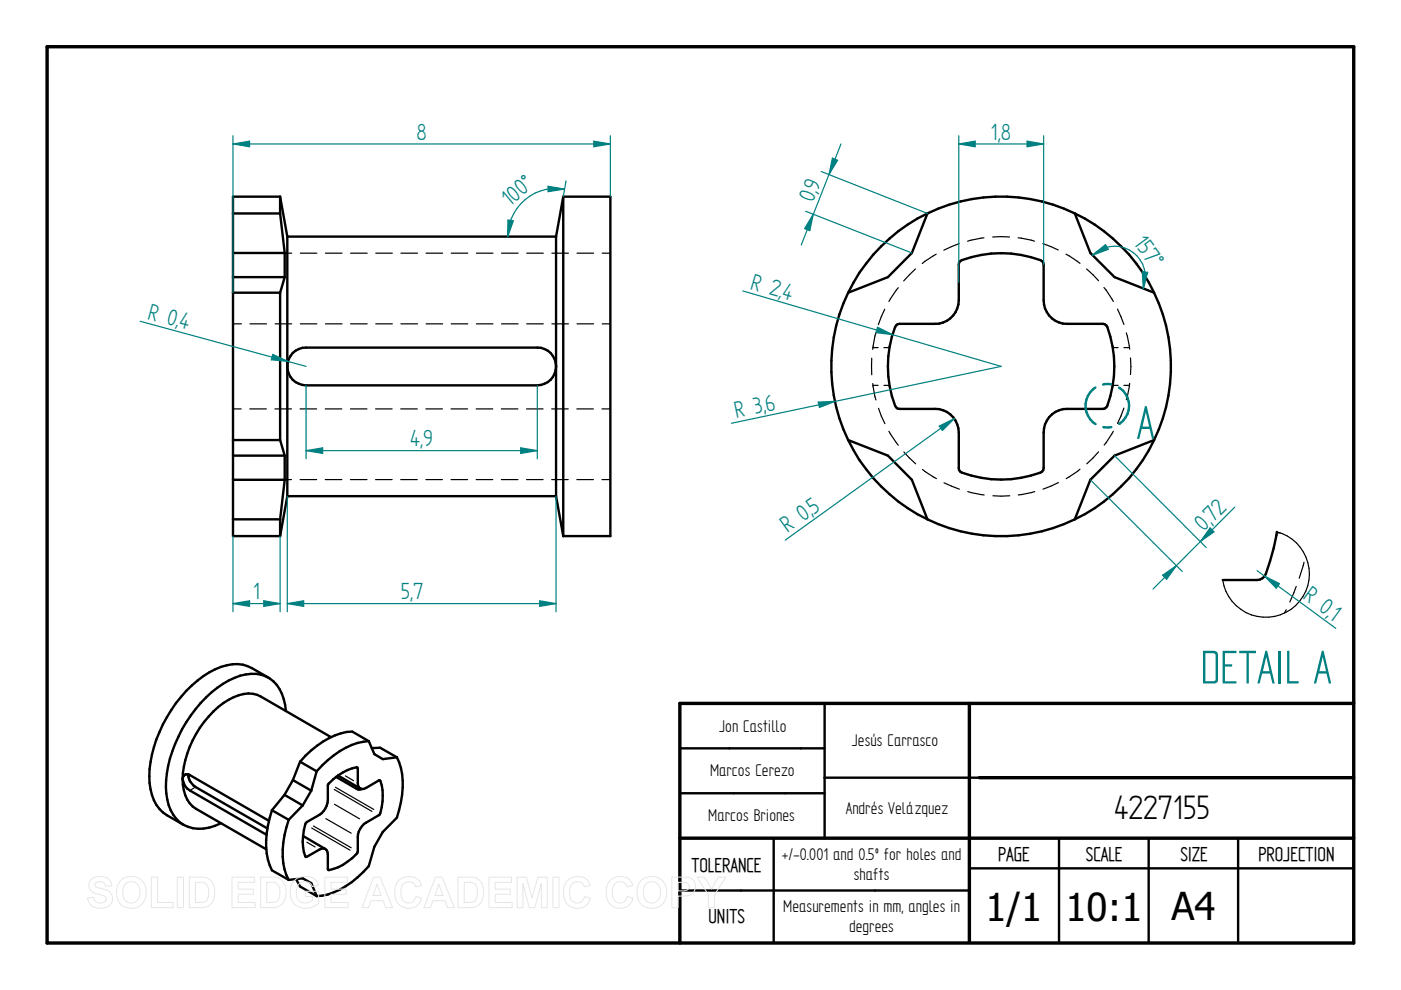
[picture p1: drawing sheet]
<svg xmlns="http://www.w3.org/2000/svg" width="297mm" height="210mm" viewBox="0 0 297 210" stroke-linecap="round" stroke-linejoin="round" font-family="sans-serif">
<path d="M10 9.9h277v190h-277zM205.5 149.1v50.5M287 149.1h-142.9v50.8M144.1 177.7h142.9M207.6 164.9h79.4" fill="none" stroke="#000" stroke-width=".72"/>
<g fill="none" stroke="#000" stroke-width=".51">
<path d="M49.4 45.3v13.5M49.4 58.8v34.5M49.4 53.6h11M49.4 58.8h11M49.4 45.3h10M59.4 45.3l1 8.3M59.4 41.7h-10v3.6M59.4 41.7v3.6M59.4 41.7l1.5 8.5M60.4 53.6v5.2M60.4 58.8l-1 3.3M60.9 50.2v55"/>
<path d="M60.9 50.2h57M117.9 50.2v55M119.4 41.7h10v72h-10M119.4 41.7l-1.5 8.5M119.4 41.7v72M196.6 45.3a35.9 35.9 0 0 1 31.3 0M196.6 45.3a36.2 36.2 0 0 0-16.8 16.8M196.6 45.3l-3.3 8.3-5 5.2-8.5 3.3M203.6 55.4a23.1 23.1 0 0 1 17.3 0l.4 .7v7.6a4.9 4.9 0 0 0 5 5h7.5l.8 .3a23.1 23.1 0 0 1 0 17.4l-.8 .3h-7.5a4.9 4.9 0 0 0-5 5v7.5l-.4 .8a23.1 23.1 0 0 1-17.3 0l-.3-.3v-.5v-7.5a5 5 0 0 0-5.1-5h-7.5l-.7-.3a22.6 22.6 0 0 1 0-17.4l.7-.3h7.5a5 5 0 0 0 5.1-5v-7.6v-.4zM227.9 45.3a36.2 36.2 0 0 1 16.8 16.8M227.9 45.3l3.3 8.3 5.1 5.2 8.4 3.3M49.4 62.1h10"/>
<path d="M59.4 62.1v31.2M62.1 74.8a4.1 4.1 0 0 1 2.8-1.1h49a4 4 0 0 1 4 4 4 4 0 0 1-4 4h-49a4 4 0 0 1-3.7-2.5 4 4 0 0 1 .9-4.4zM179.8 62.1a35.9 35.9 0 0 0 0 31.2M244.7 62.1a35.9 35.9 0 0 1 0 31.2M49.4 93.3v8.4M49.4 96.6h11M49.4 93.3h10M59.4 93.3l1 3.3M60.4 96.6v5.1M179.8 93.3a36.2 36.2 0 0 0 16.8 16.8M179.8 93.3l8.5 3.3 5 5.1 3.3 8.4M244.7 93.3a36.2 36.2 0 0 1-16.8 16.8"/>
<path d="M244.7 93.3l-8.4 3.3-5.1 5.1-3.3 8.4M49.4 101.7v12h10M49.4 101.7h11M49.4 110.1h10M59.4 110.1v3.6M60.4 101.7l-1 8.4M60.9 105.2l-1.5 8.5M60.9 105.2h57M117.9 105.2l1.5 8.5M227.9 110.1a35.9 35.9 0 0 1-31.3 0M144.1 158.7h30.7M174.8 149.1v28.6"/>
<path d="M144.1 168.2h30.7M164 177.7v22.2M207.6 164.9h-32.8M224.5 177.7v22.2M243.5 177.7v22.2M262.5 177.7v22.2M144.1 188.8h61.4M205.5 184.1h81.5"/>
</g>
<g fill="none" stroke="#000" stroke-width=".25">
<path d="M49.4 53.7h1.8M53 53.7h3.5M58.3 53.7h3.5M63.7 53.7h3.5M69 53.7h3.5M74.3 53.7h3.5M79.7 53.7h3.5M85 53.7h3.5M90.3 53.7h3.5M95.7 53.7h3.5M101 53.7h3.5M106.3 53.7h3.6"/>
<path d="M111.7 53.7h3.5M117 53.7h3.5M122.3 53.7h3.6M127.7 53.7h1.7M194.1 57l-2.5 2.6M198.5 53.9l-3 2M203.4 51.6l-3.3 1.4M208.6 50.4l-3.5 .7M214 50.2h-3.5M215.9 50.4l3.4 .7M221.1 51.6l3.3 1.4M226 53.9l3 1.9"/>
<path d="M230.4 57l2.5 2.5M49.4 68.7h1.8M53 68.7h3.5M58.3 68.7h3.5M60.9 77.6v.1M60.9 77.9v.2M63.7 68.7h3.5M69 68.7h3.5M74.3 68.7h3.5M79.7 68.7h3.5M85 68.7h3.5M90.3 68.7h3.5"/>
<path d="M95.7 68.7h3.5M101 68.7h3.5M106.3 68.7h3.6M111.7 68.7h3.5M117 68.7h3.5M117.9 77.3v.1M117.9 77.6v.2M122.3 68.7h3.6M127.7 68.7h1.7M184.8 75.9v3.6M185 73.7h1.2M185.7 70.6l-.7 3.5"/>
<path d="M187.4 73.7h1.2M187.6 65.6l-1.4 3.2M190.5 61l-2 2.9M234.1 61l1.9 2.9M235.9 73.7h1.2M236.9 65.5l1.4 3.3M238.3 73.7h1.2M238.8 70.6l.7 3.4M239.7 75.9v3.5M49.4 86.7h1.7M53 86.7h3.5M58.3 86.7h3.5"/>
<path d="M63.6 86.7h3.5M69 86.7h3.5M74.3 86.7h3.5M79.6 86.7h3.5M85 86.7h3.5M90.3 86.7h3.5M95.6 86.7h3.5M101 86.7h3.5M106.3 86.7h3.5M111.6 86.7h3.5M117 86.7h3.5M122.3 86.7h3.5"/>
<path d="M127.6 86.7h1.8M185 81.7h1.2M185 81.3l.7 3.5M186.3 86.6l1.3 3.2M187.4 81.7h1.2M188.5 91.4l2 3M191.6 95.8l2.5 2.5M195.6 99.5l2.9 2M229 99.5l-2.9 2M232.9 95.8l-2.5 2.5M235.9 81.7h1.2M236 91.4l-1.9 3"/>
<path d="M238.3 81.7h1.2M238.3 86.5l-1.4 3.3M239.5 81.3l-.7 3.5M49.4 101.7h1.7M53 101.7h3.5M58.3 101.7h3.5M63.6 101.7h3.5M69 101.7h3.5M74.3 101.7h3.5M79.6 101.7h3.5M85 101.7h3.5M90.3 101.7h3.5"/>
<path d="M95.6 101.7h3.5M101 101.7h3.5M106.3 101.7h3.5M111.6 101.7h3.5M117 101.7h3.5M122.3 101.7h3.5M127.6 101.7h1.8M200.1 102.4l3.3 1.3M205.2 104.2l3.5 .7M210.5 105.1h3.6M219.4 104.2l-3.5 .7M224.4 102.3l-3.3 1.4"/>
</g>
<path d="M203.3 28.8v31.1M217.8 29.9l3.5 .6-3.5 .6zM221.3 28.8v27.3" fill="none" stroke="#008080" stroke-width=".25"/>
<path d="M217.8 29.9l3.5 .6-3.5 .6z" fill="#008080"/>
<path d="M203.3 30.5l3.5-.6v1.2z" fill="none" stroke="#008080" stroke-width=".25"/>
<path d="M203.3 30.5l3.5-.6v1.2z" fill="#008080"/>
<path d="M203.3 30.5h18M157.5 61.7l54.8 16M186.1 69.4l3.1 1.6-3.5-.5z" fill="none" stroke="#008080" stroke-width=".25"/>
<path d="M186.1 69.4l3.1 1.6-3.5-.5z" fill="#008080"/>
<path d="M236.3 96.6l19.4 19.5M231.2 101.7l19.5 19.5M256.6 111.9l.8 .9-2.9 2z" fill="none" stroke="#008080" stroke-width=".25"/>
<path d="M256.6 111.9l.8 .9-2.9 2z" fill="#008080"/>
<path d="M246.5 122l2.9-2.1-2 2.9z" fill="none" stroke="#008080" stroke-width=".25"/>
<path d="M246.5 122l2.9-2.1-2 2.9z" fill="#008080"/>
<path d="M174.1 36.4l22.5 8.9M170.8 44.8l22.5 8.8M172.4 45.4l-.7 3.5-1.1-.4zM261.8 107.5l-17.3 17.4" fill="none" stroke="#008080" stroke-width=".25"/>
<path d="M172.4 45.4l-.7 3.5-1.1-.4z" fill="#008080"/>
<path d="M176.5 33.5l1.1 .5-1.8 3z" fill="none" stroke="#008080" stroke-width=".25"/>
<path d="M176.5 33.5l1.1 .5-1.8 3z" fill="#008080"/>
<path d="M178.3 30.5l-8.4 21.4M212.3 77.7l-57.2 12M173.5 85.3l3.5-.2-3.3 1.3z" fill="none" stroke="#008080" stroke-width=".25"/>
<path d="M173.5 85.3l3.5-.2-3.3 1.3z" fill="#008080"/>
<path d="M199.1 90.3l3.2-1.5-2.5 2.5zM202.3 88.8l-35.8 25.7" fill="none" stroke="#008080" stroke-width=".25"/>
<path d="M199.1 90.3l3.2-1.5-2.5 2.5z" fill="#008080"/>
<path d="M242.2 57.6l1.1 .1-.9 3.4z" fill="none" stroke="#008080" stroke-width=".25"/>
<path d="M242.2 57.6l1.1 .1-.9 3.4z" fill="#008080"/>
<path d="M231.6 54.1l2.8-2.2 .6 1z" fill="none" stroke="#008080" stroke-width=".25"/>
<path d="M231.6 54.1l2.8-2.2 .6 1z" fill="#008080"/>
<path d="M231.6 54.1a6.6 6.6 0 0 1 8.3-.8 6.6 6.6 0 0 1 2.5 7.8M266.5 121l16.7 12.2M268.1 122.2l3.2 1.5-.7 1z" fill="none" stroke="#008080" stroke-width=".25"/>
<path d="M232.2 82.2a4.6 4.6 0 0 0 .1 7.7M233.9 90.6h1.7M235.6 81.5h-1.7M237.2 82.2a4.5 4.5 0 0 1 .1 7.7" fill="none" stroke="#008080" stroke-width=".51"/>
<path d="M270.7 113h.7M270.8 112.8a9.2 9.2 0 0 1 3.7 15.8 9.2 9.2 0 0 1-15.3-5.6M276.5 119.2l-1 3.4M272.7 129.3l-.4 .7M274.8 124.3l-1.3 3.3" fill="none" stroke="#000" stroke-width=".25"/>
<path d="M270.7 112.8a40 40 0 0 1-2.6 9.4l-1 .7-.6 .1h-7.3" fill="none" stroke="#000" stroke-width=".51"/>
<path d="M268.1 122.2l3.2 1.5-.7 1z" fill="#008080"/>
<path d="M49.4 113.7v16M59.4 113.7v16M49.4 128l3.5-.6v1.2z" fill="none" stroke="#008080" stroke-width=".25"/>
<path d="M49.4 128l3.5-.6v1.2z" fill="#008080"/>
<path d="M55.9 127.4l3.5 .6-3.5 .6z" fill="none" stroke="#008080" stroke-width=".25"/>
<path d="M55.9 127.4l3.5 .6-3.5 .6z" fill="#008080"/>
<path d="M29.7 68.1l35.2 9.6M57.8 75.1l3.2 1.5-3.5-.3zM49.4 128h10" fill="none" stroke="#008080" stroke-width=".25"/>
<path d="M57.8 75.1l3.2 1.5-3.5-.3z" fill="#008080"/>
<path d="M116.2 39.5l3.5 .6-3.5 .5zM120 38.4l-.6 3.3" fill="none" stroke="#008080" stroke-width=".25"/>
<path d="M116.2 39.5l3.5 .6-3.5 .5z" fill="#008080"/>
<path d="M107.7 46.7l1.1 .1-1.1 3.4z" fill="none" stroke="#008080" stroke-width=".25"/>
<path d="M107.7 46.7l1.1 .1-1.1 3.4z" fill="#008080"/>
<path d="M49.4 28.8v33.3M49.4 30.5l3.5-.6v1.2zM129.4 28.8v12.9M119.7 40.1a10.3 10.3 0 0 0-12 10.1" fill="none" stroke="#008080" stroke-width=".25"/>
<path d="M49.4 30.5l3.5-.6v1.2z" fill="#008080"/>
<path d="M125.9 29.9l3.5 .6-3.5 .6z" fill="none" stroke="#008080" stroke-width=".25"/>
<path d="M125.9 29.9l3.5 .6-3.5 .6z" fill="#008080"/>
<path d="M49.4 30.5h80M64.9 95.5l3.5-.5v1.1zM64.9 81.7v15.6M113.9 81.7v15.6" fill="none" stroke="#008080" stroke-width=".25"/>
<path d="M64.9 95.5l3.5-.5v1.1z" fill="#008080"/>
<path d="M110.4 95l3.5 .5-3.5 .6z" fill="none" stroke="#008080" stroke-width=".25"/>
<path d="M110.4 95l3.5 .5-3.5 .6z" fill="#008080"/>
<path d="M64.9 95.5h49M60.9 105.2v24.5M117.9 105.2v24.5M60.9 128l3.5-.6v1.2z" fill="none" stroke="#008080" stroke-width=".25"/>
<path d="M60.9 128l3.5-.6v1.2z" fill="#008080"/>
<path d="M114.4 127.4l3.5 .6-3.5 .6z" fill="none" stroke="#008080" stroke-width=".25"/>
<path d="M114.4 127.4l3.5 .6-3.5 .6z" fill="#008080"/>
<path d="M60.9 128h57" fill="none" stroke="#008080" stroke-width=".25"/>
<g fill="none" stroke="#000" stroke-width=".51">
<path d="M56.9 143.7l-3.5-2.1a8.9 8.9 0 0 0-9 .9 28.2 28.2 0 0 0-12.7 22.1 10 10 0 0 0 2.8 7.7l4.4 2.6M60.6 150.7a8.2 8.2 0 0 0-4.3-7.3 9 9 0 0 0-7.8 .9 27.9 27.9 0 0 0-12.5 16.6 16.2 16.2 0 0 0 .2 10.9 7 7 0 0 0 2.7 3.1M70.2 156.3l-14.9-8.6a6 6 0 0 0-5.8 .1 20.8 20.8 0 0 0-10.5 14.8l-.3 2.6M78.2 157.1l1.2 2.8 1.7 1.1 3.1-.4M78.2 157.1l-3.5-2a15.7 15.7 0 0 0-9.9 5.1l-1.2 1.3M78.2 157.1a15.7 15.7 0 0 0-9.9 5.2l-1.2 1.2M78.8 158.6l1.8-.1 3.6 2.1M38.7 165.2a.95 .95 0 0 1 .5-.9 .95 .95 0 0 1 1.1 0l16.7 9.7M38.7 165.2a3.1 3.1 0 0 0 1.6 2.4l16.2 9.4M38.7 165.2a7 7 0 0 0 2.9 6.3l14.9 8.6M40 164.3a2.81 2.81 0 0 0 1.5 2.6l15.2 8.7M46.9 174.5a8.5 8.5 0 0 1-8 .4"/>
<path d="M57.7 171.8l3.5 2M57.7 171.8a17.9 17.9 0 0 0-.5 11.7l.5 1 3.5 2.1M60.3 168.5l-2.6 3.3M60.3 168.5l3.9 2.3M61.2 173.8a17.6 17.6 0 0 0-.5 11.7l.5 1.1M62.1 165.4l3.9 2.2M62.1 165.4l-1.8 3.1M63.6 161.5l-1.5 3.9M63.6 161.5l3.5 2M64.2 170.8l-3 3M64.3 177.2l4.7 2.8M66 167.6l-1.8 3.2"/>
<path d="M67.1 163.5l-1.1 4.1M71.2 164.7l4.6 2.6h.9M71.7 164.4l4.7 2.8M71.7 164.4l-2.1 1.9-.1 3.4a4.1 4.1 0 0 1-1.8 3.1l-2.8 1.7a9.8 9.8 0 0 0 0 7.2l3.3-1.8 .8 .1M71.7 164.4a8.4 8.4 0 0 1 4.1-1.7l.1 3.8 .5 .7M76.4 167.2l.8 .1 3.3-1.9a10.5 10.5 0 0 1 0 7.3l-2.9 1.7a3.8 3.8 0 0 0-1.7 3.1l-.1 3.3a11.7 11.7 0 0 1-6.1 3.7l-.2-.3-.1-3.6-.4-.6M84.2 160.6a15.6 15.6 0 0 1 .4 11.1l-.4 1.7-3.1 3-1.7 3.1-1.2 4.1a18.1 18.1 0 0 1-9.9 6.3l-1.2 .1M61.2 186.6l3-.4 1.8 1 1.1 2.8M62.8 186.4l.8 1.6 3.5 2"/>
</g>
<g fill="none" stroke="#000" stroke-width=".25">
<path d="M41.2 167l-.6 .4M65.1 178.6l1.7 1M66.1 175.6l8.1 4.7M66.5 175.1l8 4.6M69.1 173.6l5.4 3.1M70.9 167.4l8 4.6M70.9 170.5l5.3 3.1M71.1 166.9l8.1 4.7M73.2 164.5l1.8 1M75.6 162.8l.1 .1M75.9 167l-.2 .1M80.4 165.4l.2 .2"/>
<path d="M64.8 181.5l.1 .1M69.5 184.4l.2 .1"/>
</g>
<circle cx="40" cy="164.3" r=".25" fill="#000"/>
<g fill="none" stroke="#e6e6e6" stroke-width=".21">
<path d="M19.3 186.5a3.1 3.1 0 0 1 4 .2l.4 1.1-1.3 .1a1.28 1.28 0 0 0-1-1 1.28 1.28 0 0 0-1.3 .5v.4a5.6 5.6 0 0 0 2.5 .9 1.98 1.98 0 0 1 1.2 2.4 1.98 1.98 0 0 1-2.2 1.5 2.48 2.48 0 0 1-3-2.2l1.2-.2a1.44 1.44 0 0 0 1.3 1.3 1.44 1.44 0 0 0 1.5-.9 1.18 1.18 0 0 0-1.4-.9 2.36 2.36 0 0 1-2.4-2l.1-.7zM25.8 186.5a3.3 3.3 0 0 1 3.9-.1 3.3 3.3 0 0 1 1.2 3.8 3.2 3.2 0 0 1-3.8 2.3 3.2 3.2 0 0 1-2.4-3.8 3 3 0 0 1 1.1-2.2zM26.5 187.5a1.87 1.87 0 0 1 2.2-.4 1.87 1.87 0 0 1 1 2.1 1.87 1.87 0 0 1-1.8 2.3 1.87 1.87 0 0 1-1.9-2.3l.1-.8zM32.1 186h1.3v5.3h3.3v1.1h-4.6zM37.6 186h1.3v6.4h-1.3zM40.1 186h2.4a2.79 2.79 0 0 1 3 3.3 2.79 2.79 0 0 1-2.9 3.1h-2.5zM41.4 187.1a2.64 2.64 0 0 1 2.5 .5 3.3 3.3 0 0 1-.3 3.5l-.8 .2h-1.4zM49.2 186h4.8v1.1h-3.5v1.4h3.2v1.1h-3.2v1.7h3.6v1.1h-4.9zM55.2 186h2.4a2.79 2.79 0 0 1 3.1 3.3 2.79 2.79 0 0 1-3 3.1h-2.5zM56.6 187.1a2.64 2.64 0 0 1 2.4 .5 3.3 3.3 0 0 1-.3 3.5l-.8 .2h-1.3zM62.3 186.8a3.6 3.6 0 0 1 4.6-.2l.6 1.1-1.3 .3a1.8 1.8 0 0 0-2.2-1 1.8 1.8 0 0 0-1.2 2.1 2.01 2.01 0 0 0 1.1 2.2 2.01 2.01 0 0 0 2.3-.4v-.8h-1.5v-1.1h2.9v2.6a3.8 3.8 0 0 1-5.5-.3 4 4 0 0 1 .2-4.5zM68.9 186h4.8v1.1h-3.5v1.4h3.2v1.1h-3.2v1.7h3.6v1.1h-4.9z"/>
<path d="M79.2 186h1.4l2.6 6.4h-1.4l-.6-1.4h-2.5l-.6 1.4h-1.4zM79.9 187.5l.9 2.4h-1.7zM84.5 186.7a2.87 2.87 0 0 1 4.9 1l-1.3 .3a1.6 1.6 0 0 0-1.8-1 1.6 1.6 0 0 0-1.3 1.7 2.19 2.19 0 0 0 1.3 2.7 1.55 1.55 0 0 0 1.9-1.3l1.2 .4a2.93 2.93 0 0 1-3.4 2 2.93 2.93 0 0 1-2.3-3.3v-.6a3.2 3.2 0 0 1 .8-1.9zM92.3 186h1.4l2.6 6.4h-1.4l-.5-1.4h-2.6l-.5 1.4h-1.4zM93 187.5l.9 2.4h-1.7zM97.1 186h2.4a2.79 2.79 0 0 1 3 3.3 2.79 2.79 0 0 1-2.9 3.1h-2.5zM98.4 187.1a2.64 2.64 0 0 1 2.4 .5 3.3 3.3 0 0 1-.2 3.5l-.9 .2h-1.3zM103.7 186h4.8v1.1h-3.5v1.4h3.2v1.1h-3.2v1.7h3.6v1.1h-4.9zM109.6 186h2l1.2 4.4 1.2-4.4h2v6.4h-1.2v-5.1l-1.4 5.1h-1.2l-1.3-5.1v5.1h-1.3zM117.2 186h1.3v6.4h-1.3zM120.3 186.7a2.87 2.87 0 0 1 4.8 1l-1.2 .3a1.6 1.6 0 0 0-1.9-1 1.6 1.6 0 0 0-1.2 1.7 2.19 2.19 0 0 0 1.3 2.7 1.55 1.55 0 0 0 1.8-1.3l1.3 .4a2.93 2.93 0 0 1-3.5 2 2.93 2.93 0 0 1-2.2-3.3v-.6a3.2 3.2 0 0 1 .8-1.9zM129.3 186.7a2.87 2.87 0 0 1 4.9 1l-1.2 .3a1.6 1.6 0 0 0-1.9-1 1.6 1.6 0 0 0-1.3 1.7 2.19 2.19 0 0 0 1.3 2.7 1.55 1.55 0 0 0 1.9-1.3l1.2 .4a2.93 2.93 0 0 1-3.4 2 2.93 2.93 0 0 1-2.3-3.3l.1-.6a3.2 3.2 0 0 1 .7-1.9z"/>
<path d="M136.2 186.5a3.3 3.3 0 0 1 3.9-.1 3.3 3.3 0 0 1 1.1 3.8 3.2 3.2 0 0 1-3.7 2.3 3.2 3.2 0 0 1-2.4-3.8 3 3 0 0 1 1.1-2.2zM136.9 187.5a1.87 1.87 0 0 1 2.2-.4 1.87 1.87 0 0 1 .9 2.1 1.87 1.87 0 0 1-1.8 2.3 1.87 1.87 0 0 1-1.8-2.3l.1-.8zM142.4 186h2.1a2.5 2.5 0 0 1 2.7 1 2.08 2.08 0 0 1-.1 2.2 2.08 2.08 0 0 1-2.1 .8h-1.2v2.4h-1.4zM143.8 187.1h.6a1.28 1.28 0 0 1 1.7 .9 1.22 1.22 0 0 1-1.6 .9h-.7zM147.8 186h1.5l1.6 2.5 1.4-2.5h1.6l-2.4 3.7v2.7h-1.3v-2.7z"/>
</g>
<g font-size="11.3" fill="#008080">
<text x="241" y="93">A</text>
<text x="254.5" y="144.9">DETAIL A</text>
</g>
<g font-size="8.1">
<text x="236.3" y="173.7">4227155</text>
<text x="208.9" y="195.3">1/1</text>
<text x="225.9" y="195.3">10:1</text>
<text x="248.4" y="195.1">A4</text>
</g>
<g font-size="5.6" fill="#008080">
<text x="88.3" y="29.6">8</text>
<text x="210.1" y="29.6">1,8</text>
<text x="173.4" y="40.6" transform="rotate(-68 173.4 40.6)">9</text>
<text x="108.1" y="43.9" transform="rotate(-40 108.1 43.9)">100°</text>
<text x="172.4" y="43.1" transform="rotate(-68 172.4 43.1)">0,</text>
<text x="240.2" y="51.5" transform="rotate(53 240.2 51.5)">157°</text>
<text x="158.9" y="61.2" transform="rotate(16 158.9 61.2)">R 2,</text>
<text x="165.6" y="63.1" transform="rotate(16 165.6 63.1)">4</text>
<text x="31.1" y="67.6" transform="rotate(15 31.1 67.6)">R 0,</text>
<text x="37.8" y="69.4" transform="rotate(15 37.8 69.4)">4</text>
<text x="156.1" y="88.6" transform="rotate(-12 156.1 88.6)">R 3,</text>
<text x="162.6" y="87.2" transform="rotate(-12 162.6 87.2)">6</text>
<text x="87" y="94.7">4,9</text>
<text x="167" y="113.1" transform="rotate(-36 167 113.1)">R 0,</text>
<text x="172.5" y="109.1" transform="rotate(-36 172.5 109.1)">5</text>
<text x="255.3" y="112.8" transform="rotate(-45 255.3 112.8)">0,</text>
<text x="257.2" y="110.9" transform="rotate(-45 257.2 110.9)">72</text>
<text x="53.7" y="127.1">1</text>
<text x="85" y="127.1">5,7</text>
<text x="276.1" y="126.9" transform="rotate(36 276.1 126.9)">R 0,</text>
<text x="281.6" y="130.9" transform="rotate(36 281.6 130.9)">1</text>
</g>
<g font-size="4.8">
<text x="146.6" y="184.8">TOLERANCE</text>
<text x="211.6" y="182.5">PAGE</text>
<text x="230.2" y="182.5">SCALE</text>
<text x="250.3" y="182.5">SIZE</text>
<text x="266.8" y="182.5">PROJECTION</text>
<text x="150.2" y="195.8">UNITS</text>
</g>
<g font-size="4.1">
<text x="152.5" y="155.1">Jon Castillo</text>
<text x="180.6" y="158.2">Jesús Carrasco</text>
<text x="150.5" y="164.5">Marcos Cerezo</text>
<text x="179.3" y="172.6">Andrés Velázquez</text>
<text x="150.2" y="174.1">Marcos Briones</text>
<text x="165.8" y="182.4">+/-0.001 and 0.5º for holes and</text>
<text x="181" y="186.6">shafts</text>
<text x="166.1" y="193.5">Measurements in mm, angles in</text>
<text x="180" y="197.6">degrees</text>
</g>
</svg>
